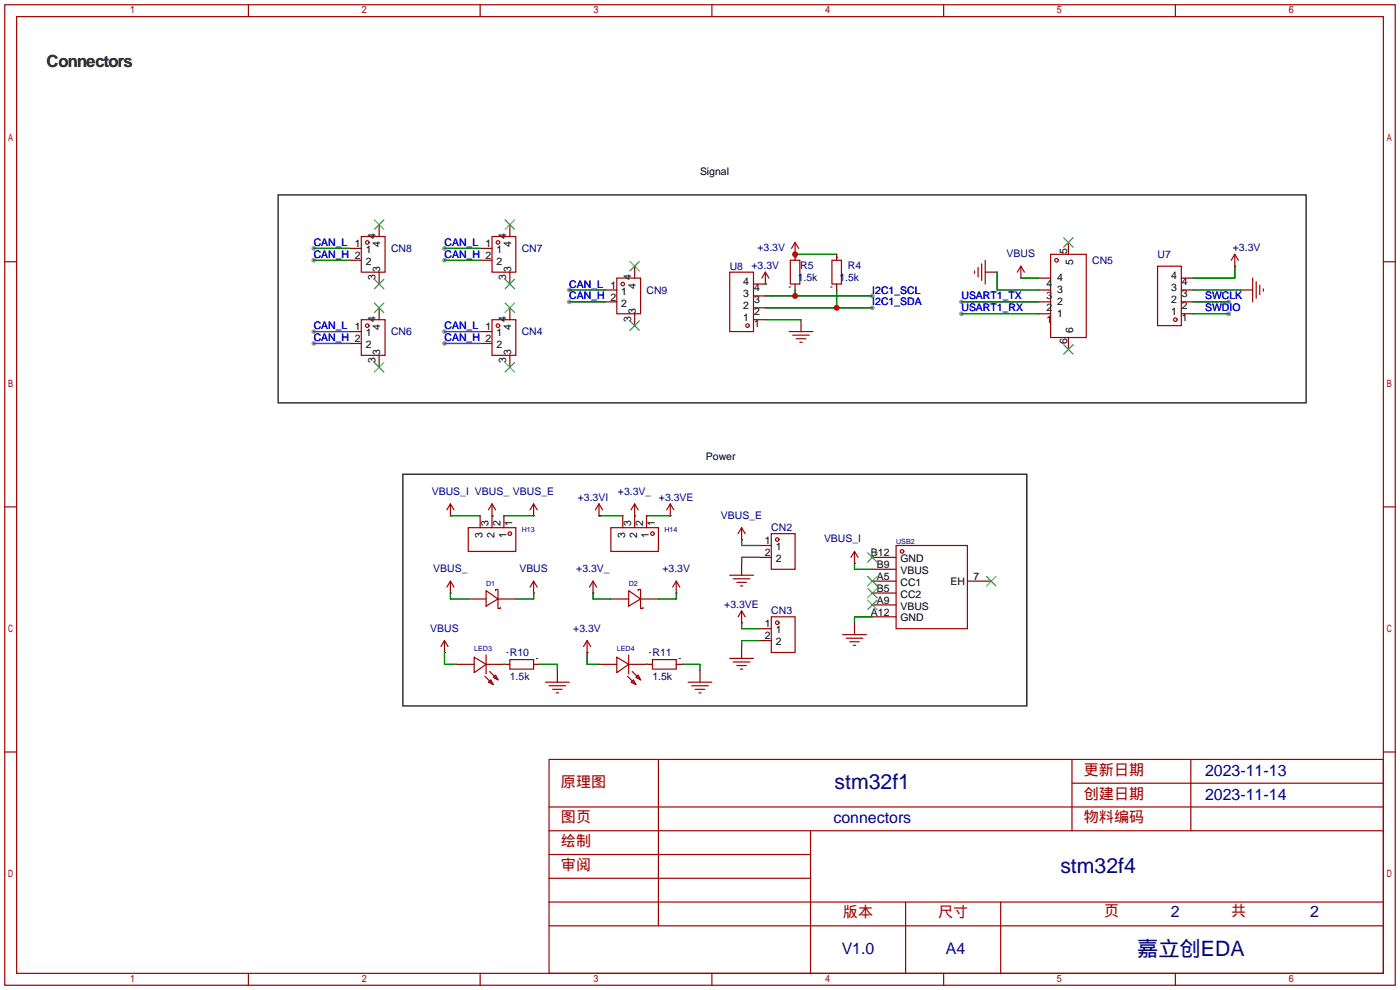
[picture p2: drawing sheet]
<svg xmlns="http://www.w3.org/2000/svg" width="299mm" height="212mm" viewBox="0 0 299 212" stroke-linecap="round" stroke-linejoin="round" font-family="sans-serif">
<g fill="#999">
<circle cx="186.4" cy="65.8" r=".51"/>
<circle cx="186.4" cy="63.2" r=".51"/>
<circle cx="95" cy="73.4" r=".51"/>
<circle cx="95" cy="70.9" r=".51"/>
<circle cx="205.5" cy="64.5" r=".51"/>
<circle cx="205.5" cy="67.1" r=".51"/>
<circle cx="67.1" cy="73.4" r=".51"/>
<circle cx="67.1" cy="70.9" r=".51"/>
<circle cx="95" cy="55.6" r=".51"/>
<circle cx="95" cy="53.1" r=".51"/>
<circle cx="67.1" cy="55.6" r=".51"/>
<circle cx="67.1" cy="53.1" r=".51"/>
<circle cx="262.6" cy="64.5" r=".51"/>
<circle cx="262.6" cy="67.1" r=".51"/>
<circle cx="121.7" cy="64.5" r=".51"/>
<circle cx="121.7" cy="62" r=".51"/>
</g>
<g fill="none" stroke="#a10000" stroke-width=".25">
<path d="M1 1h297.2v209.6h-297.2zM3.6 3.6h292.1v204.4h-292.1zM53.1 1v2.6M102.6 1v2.6M152.1 1v2.6M201.7 1v2.6M251.2 1v2.6M1 55.9h2.6M77.2 50.5h5.1v7.7h-5.1zM105.2 50.5h5v7.7h-5zM131.8 59.4h5.1v7.7h-5.1zM156 58.2h5v12.7h-5z"/>
<path d="M163.6 58.2l.7 1.2M163.6 58.2v2.5M163.6 58.2l-.8 1.2M168.9 55.6h2v5.1h-2zM169.9 51.8l.8 1.3M169.9 51.8v2.6M169.9 51.8l-.7 1.3M177.8 55.6h2v5.1h-2zM208.3 57.9v.5M209 57.2v2M209.8 56.4v3.5M210.6 55.6v5.1"/>
<path d="M218.2 56.9l-.8 1.3M218.2 56.9v2.5M218.2 56.9l.7 1.3M224.5 54.4h7.7v17.7h-7.7zM247.4 56.9h5.1v12.7h-5.1zM263.9 54.4l.8 1.2M263.9 54.4v2.5M263.9 54.4l-.8 1.2M267.7 59.4v5.1M295.7 55.9h2.5M77.2 68.3h5.1v7.6h-5.1zM105.2 68.3h5v7.6h-5z"/>
<path d="M168.7 70.9h5M169.4 71.6h3.6M170.2 72.4h2M170.9 73.2h.5M268.5 60.2v3.6M269.2 61v2M270 61.7v.5M1 108.3h2.6M96.3 107.7l-.8 1.3M96.3 107.7v2.5M96.3 107.7l.7 1.3M100.1 112.8h10.1v5.1h-10.1z"/>
<path d="M105.2 107.7l-.8 1.3M105.2 107.7v2.5M105.2 107.7l.7 1.3M114 107.7l-.7 1.3M114 107.7v2.5M114 107.7l.8 1.3M128 107.7l-.7 1.3M128 107.7v2.5M128 107.7l.8 1.3M130.6 112.8h10.1v5.1h-10.1zM135.6 107.7l.8 1.3M135.6 107.7v2.5"/>
<path d="M135.6 107.7l-.7 1.3M143.3 107.7l-.8 1.3M143.3 107.7v2.5M143.3 107.7l.7 1.3M158.5 112.8v2.5M158.5 112.8l-.8 1.2M158.5 112.8l.8 1.2M164.8 114h5.1v7.7h-5.1zM182.6 117.9l-.7 1.2M182.6 117.9v2.5M182.6 117.9l.8 1.2M191.5 116.6h15.3v17.8h-15.3z"/>
<path d="M295.7 108.3h2.5M95 136.9l-.8 1.3M95 136.9v2.5M95 136.9l.8 1.3M96.3 124.2v2.5M96.3 124.2l-.8 1.3M96.3 124.2l.7 1.3M103.9 126.2l2.5 1.8-2.5 1.5zM103.9 140v4M105.9 126.2v-.2h.5v4h.5v-.2M114 124.2v2.5M114 124.2l-.7 1.3"/>
<path d="M114 124.2l.8 1.3M125.5 136.9l.7 1.3M125.5 136.9v2.5M125.5 136.9l-.8 1.3M126.7 124.2l.8 1.3M126.7 124.2v2.5M126.7 124.2l-.7 1.3M134.4 126.2l2.5 1.8-2.5 1.5zM134.4 140v4M136.4 126.2v-.2h.5v4h.5v-.2M144.5 124.2l.8 1.3M144.5 124.2v2.5"/>
<path d="M144.5 124.2l-.7 1.3M156 122.9h5M156.7 123.7h3.6M157.5 124.5h2M158.2 125.2h.5M158.5 130.6l-.8 1.2M158.5 130.6v2.5M158.5 130.6l.8 1.2M164.8 131.8h5.1v7.6h-5.1zM180.1 135.6h5.1M180.8 136.4h3.6M181.6 137.2h2"/>
<path d="M182.4 137.9h.5M101.3 140.5l2.6 1.5-2.6 1.8zM103.6 144.5l1.8 1.8M104.6 143.5l1.8 1.8M104.9 145.3l.5 1-1-.5zM105.4 144.8l.5-.5 .5 1zM109 141h5v2h-5zM116.6 145.8h5.1M117.3 146.6h3.6M118.1 147.3h2M118.9 148.1h.5M131.8 140.5l2.6 1.5-2.6 1.8z"/>
<path d="M134.1 144.5l1.8 1.8M134.9 145.8l.5-.5 .5 1zM135.1 143.5l1.8 1.8M135.9 144.8l.5-.5 .5 1zM139.4 141h5.1v2h-5.1zM147.1 145.8h5M147.8 146.6h3.6M148.6 147.3h2M149.4 148.1h.5M156 140.7h5M156.7 141.5h3.6M157.5 142.2h2"/>
<path d="M158.2 143h.5M1 160.7h2.6M117.3 162.3h178.4v45.7h-178.4zM117.3 177.5h178.4M117.3 172.5h178.4M140.7 162.3v35.6M173.2 177.5v30.5M229.1 162.3v15.2M229.1 167.4h66.6M254.5 162.3v15.2M295.7 160.7h2.5M117.3 182.6h55.9"/>
<path d="M117.3 197.9h178.4M117.3 192.8h178.4M117.3 187.7h55.9M193.5 192.8v15.2M213.9 192.8v15.2M53.1 208v2.6M102.6 208v2.6M152.1 208v2.6M201.7 208v2.6M251.2 208v2.6"/>
<circle cx="78.5" cy="51.8" r=".38"/>
<circle cx="106.4" cy="51.8" r=".38"/>
<circle cx="225.8" cy="55.6" r=".38"/>
<circle cx="78.5" cy="69.6" r=".38"/>
<circle cx="106.4" cy="69.6" r=".38"/>
<circle cx="133.1" cy="60.7" r=".38"/>
<circle cx="159.8" cy="69.6" r=".38"/>
<circle cx="251.2" cy="68.3" r=".38"/>
<circle cx="109" cy="114" r=".38"/>
<circle cx="139.4" cy="114" r=".38"/>
<circle cx="166.1" cy="115.3" r=".38"/>
<circle cx="192.8" cy="117.9" r=".38"/>
<circle cx="166.1" cy="133.1" r=".38"/>
</g>
<g fill="none" stroke="#008700" stroke-width=".25">
<path d="M67.1 55.6h7.6M67.1 53.1h7.6M95 55.6h7.6M95 53.1h7.6M169.9 54.4h8.9M213.1 58.2v3.8h8.9M218.2 59.4h3.8M263.9 56.9v2.5h-8.9M67.1 73.4h7.6M67.1 70.9h7.6M95 73.4h7.6M95 70.9h7.6"/>
<path d="M121.7 64.5h7.6M121.7 62h7.6M163.6 60.7h.1M163.6 65.8h22.8M163.6 63.2h22.8M163.6 68.3h7.6M169.9 62v1.2M178.8 62v3.8M205.5 64.5h16.5M205.5 67.1h16.5M255 64.5h7.6M255 67.1h7.6"/>
<path d="M255 62h10.2M96.3 110.2h6.3M105.2 110.2h.1M107.7 110.2h6.3M128 110.2h5.1M135.6 110.2h.1M138.2 110.2h5.1M158.5 115.3v1.3h3.8M162.3 119.1h-3.8v1.3M95 139.4v2.6h2.5M96.3 126.7v1.3h3.8M114 126.7v1.3h-3.8"/>
<path d="M125.5 139.4v2.6h2.5M126.7 126.7v1.3h3.9M144.5 126.7v1.3h-3.8M158.5 133.1v1.3h3.8M162.3 136.9h-3.8v1.3M182.6 120.4v1.3h3.8M186.4 131.8h-3.8v1.3M107.7 142h.1M115.3 142h3.8v1.3M138.2 142h.1M145.8 142h3.8v1.3"/>
</g>
<g fill="none" stroke="#870000" stroke-width=".25">
<path d="M74.7 53.1h2.5M74.7 55.6h2.5M81 48v2.5M81 58.2v2.5M102.6 53.1h2.6M102.6 55.6h2.6M109 48v2.5M109 58.2v2.5M135.6 56.9v2.5M169.9 54.4h.1M169.9 54.4v1.2M178.8 54.4v1.2"/>
<path d="M210.6 58.2h2.5M218.2 59.4h.1M222 59.4h2.5M228.3 51.8v2.6M252.5 59.4h2.5M263.9 56.9h.1M74.7 70.9h2.5M74.7 73.4h2.5M81 65.8v2.5M81 75.9v2.6M102.6 70.9h2.6M102.6 73.4h2.6"/>
<path d="M109 65.8v2.5M109 75.9v2.6M129.3 64.5h2.5M129.3 62h2.5M135.6 67.1v2.5M161 68.3h2.6M161 65.8h2.6M161 63.2h2.6M161 60.7h2.6M163.6 60.7h.1M169.9 60.7v1.3M171.2 68.3v2.6"/>
<path d="M178.8 60.7v1.3M222 67.1h2.5M222 64.5h2.5M222 62h2.5M228.3 72.1v2.6M252.5 67.1h2.5M252.5 64.5h2.5M252.5 62h2.5M265.2 62h2.5M96.3 110.2h.1M102.6 110.2v2.6M105.2 110.2h.1"/>
<path d="M105.2 110.2v2.6M107.7 110.2v2.6M114 110.2h.1M128 110.2h.1M133.1 110.2v2.6M135.6 110.2h.1M135.6 110.2v2.6M138.2 110.2v2.6M143.3 110.2h.1M158.5 115.3h.1M162.3 116.6h2.5M162.3 119.1h2.5"/>
<path d="M186.4 119.1h5.1M95 139.4h.1M96.3 126.7h.1M100.1 128h3.8M106.4 128h3.8M114 126.7h.1M125.5 139.4h.1M126.7 126.7h.1M130.6 128h3.8M136.9 128h3.8M144.5 126.7h.1M158.5 133.1h.1"/>
<path d="M158.5 120.4v2.5M158.5 138.2v2.5M162.3 134.4h2.5M162.3 136.9h2.5M182.6 120.4h.1M182.6 133.1v2.5M186.4 124.2h5.1M186.4 131.8h5.1M186.4 129.3h5.1M186.4 126.7h5.1M186.4 121.7h5.1M206.8 124.2h5"/>
<path d="M97.5 142h3.8M103.9 142h5.1M114 142h1.3M119.1 143.3v2.5M128 142h3.8M134.4 142h5M144.5 142h1.3M149.6 143.3v2.5"/>
</g>
<g fill="none" stroke="#3c3" stroke-width=".25">
<path d="M80 59.7l2 2M80 47l2 2M82 59.7l-2 2M82 47l-2 2M107.9 59.7l2.1 2M107.9 47l2.1 2M110 59.7l-2.1 2M110 47l-2.1 2M134.6 55.9l2.1 2M136.7 55.9l-2.1 2M227.3 50.8l2.1 2M229.4 50.8l-2.1 2"/>
<path d="M80 77.5l2 2M80 64.8l2 2M82 77.5l-2 2M82 64.8l-2 2M107.9 77.5l2.1 2M107.9 64.8l2.1 2M110 77.5l-2.1 2M110 64.8l-2.1 2M134.6 68.6l2.1 2M136.7 68.6l-2.1 2M227.3 73.7l2.1 2M229.4 73.7l-2.1 2"/>
<path d="M185.4 118.1l2.1 2M187.5 118.1l-2.1 2M185.4 128.3l2.1 2M185.4 123.2l2.1 2M185.4 125.7l2.1 2.1M187.5 128.3l-2.1 2M187.5 123.2l-2.1 2M187.5 125.7l-2.1 2.1M210.8 123.2l2.1 2M212.9 123.2l-2.1 2"/>
</g>
<path d="M170 55h.1M178.9 55h.1M168.7 61.3h.1M177.6 61.3h.1M108.3 139.5h.1M138.8 139.5h.1M114.7 140.8h.1M145.2 140.8h.1" fill="none" stroke="#000" stroke-width=".21"/>
<path d="M59.4 41.7h219.7v44.4h-219.7zM86.1 101.3h133.4v49.6h-133.4z" fill="none" stroke="#000" stroke-width=".25"/>
<g fill="#c00">
<circle cx="178.8" cy="65.8" r=".63"/>
<circle cx="169.9" cy="54.4" r=".63"/>
<circle cx="169.9" cy="63.2" r=".63"/>
</g>
<g font-size="4.5" fill="#000080">
<text x="178.4" y="168.7">stm32f1</text>
<text x="226.6" y="186.5">stm32f4</text>
<text x="243" y="204.3">嘉立创EDA</text>
</g>
<text font-size="3.6" x="9.9" y="14.2">Connectors</text>
<g font-size="3.4" fill="#000080">
<text x="257.6" y="165.8">2023-11-13</text>
<text x="257.6" y="170.9">2023-11-14</text>
<text x="178.1" y="176">connectors</text>
<text x="250.3" y="196.1">2</text>
<text x="280" y="196.1">2</text>
<text x="179.9" y="203.9">V1.0</text>
<text x="202.1" y="203.9">A4</text>
</g>
<g font-size="3.2" fill="#a00000">
<text x="231.6" y="165.6">更新日期</text>
<text x="119.9" y="168.1">原理图</text>
<text x="231.6" y="170.7">创建日期</text>
<text x="119.9" y="175.7">图页</text>
<text x="231.6" y="175.7">物料编码</text>
<text x="119.9" y="185.9">审阅</text>
<text x="119.9" y="180.8">绘制</text>
<text x="180.2" y="196.1">版本</text>
<text x="200.5" y="196.1">尺寸</text>
<text x="236" y="195.8">页</text>
<text x="263.1" y="195.8">共</text>
</g>
<g font-size="2.2">
<text x="149.6" y="37.3">Signal</text>
<text x="75.8" y="52.8">1</text>
<text x="80.3" y="51" transform="rotate(-90 80.3 51)">4</text>
<text x="81.3" y="52.8" transform="rotate(-90 81.3 52.8)">4</text>
<text x="103.8" y="52.8">1</text>
<text x="108.2" y="51" transform="rotate(-90 108.2 51)">4</text>
<text x="109.2" y="52.8" transform="rotate(-90 109.2 52.8)">4</text>
<text x="78.2" y="54.1">1</text>
<text x="78.2" y="56.6">2</text>
<text x="80.3" y="59.9" transform="rotate(-90 80.3 59.9)">3</text>
<text x="81.3" y="58.1" transform="rotate(-90 81.3 58.1)">3</text>
<text x="106.1" y="54.1">1</text>
<text x="106.1" y="56.6">2</text>
<text x="108.2" y="59.9" transform="rotate(-90 108.2 59.9)">3</text>
<text x="109.2" y="58.1" transform="rotate(-90 109.2 58.1)">3</text>
<text x="134.9" y="59.9" transform="rotate(-90 134.9 59.9)">4</text>
<text x="228.1" y="54.2" transform="rotate(-90 228.1 54.2)">5</text>
<text x="229.3" y="56.5" transform="rotate(-90 229.3 56.5)">5</text>
<text x="250.3" y="59.7">4</text>
<text x="130.5" y="61.7">1</text>
<text x="132.8" y="63">1</text>
<text x="132.8" y="65.5">2</text>
<text x="135.9" y="61.7" transform="rotate(-90 135.9 61.7)">4</text>
<text x="158.9" y="63.5">3</text>
<text x="158.9" y="60.9">4</text>
<text x="161.2" y="64.7">3</text>
<text x="161.2" y="62.2">4</text>
<text x="223.7" y="61.4">4</text>
<text x="223.7" y="64">3</text>
<text x="226" y="60.1">4</text>
<text x="226" y="62.7">3</text>
<text x="226" y="65.2">2</text>
<text x="250.3" y="64.7">2</text>
<text x="250.3" y="62.2">3</text>
<text x="252.6" y="63.5">3</text>
<text x="252.6" y="60.9">4</text>
<text x="75.8" y="70.6">1</text>
<text x="78.2" y="71.9">1</text>
<text x="80.3" y="68.8" transform="rotate(-90 80.3 68.8)">4</text>
<text x="81.3" y="70.6" transform="rotate(-90 81.3 70.6)">4</text>
<text x="103.8" y="70.6">1</text>
<text x="106.1" y="71.9">1</text>
<text x="108.2" y="68.8" transform="rotate(-90 108.2 68.8)">4</text>
<text x="109.2" y="70.6" transform="rotate(-90 109.2 70.6)">4</text>
<text x="134.9" y="68.8" transform="rotate(-90 134.9 68.8)">3</text>
<text x="135.9" y="67" transform="rotate(-90 135.9 67)">3</text>
<text x="158.9" y="68.6">1</text>
<text x="158.9" y="66">2</text>
<text x="161.2" y="69.8">1</text>
<text x="161.2" y="67.3">2</text>
<text x="223.7" y="66.5">2</text>
<text x="223.7" y="69">1</text>
<text x="226" y="67.8">1</text>
<text x="229.3" y="71.2" transform="rotate(-90 229.3 71.2)">6</text>
<text x="250.3" y="67.3">1</text>
<text x="252.6" y="68.6">1</text>
<text x="252.6" y="66">2</text>
<text x="78.2" y="74.4">2</text>
<text x="80.3" y="77.7" transform="rotate(-90 80.3 77.7)">3</text>
<text x="81.3" y="75.9" transform="rotate(-90 81.3 75.9)">3</text>
<text x="106.1" y="74.4">2</text>
<text x="108.2" y="77.7" transform="rotate(-90 108.2 77.7)">3</text>
<text x="109.2" y="75.9" transform="rotate(-90 109.2 75.9)">3</text>
<text x="228.1" y="73.5" transform="rotate(-90 228.1 73.5)">6</text>
<text x="150.9" y="98.3">Power</text>
<text x="104.4" y="112.3" transform="rotate(-90 104.4 112.3)">3</text>
<text x="107" y="112.3" transform="rotate(-90 107 112.3)">2</text>
<text x="109.5" y="112.3" transform="rotate(-90 109.5 112.3)">1</text>
<text x="134.9" y="112.3" transform="rotate(-90 134.9 112.3)">3</text>
<text x="137.4" y="112.3" transform="rotate(-90 137.4 112.3)">2</text>
<text x="140" y="112.3" transform="rotate(-90 140 112.3)">1</text>
<text x="103.1" y="115" transform="rotate(-90 103.1 115)">3</text>
<text x="105.7" y="115" transform="rotate(-90 105.7 115)">2</text>
<text x="108.2" y="115" transform="rotate(-90 108.2 115)">1</text>
<text x="133.6" y="115" transform="rotate(-90 133.6 115)">3</text>
<text x="136.2" y="115" transform="rotate(-90 136.2 115)">2</text>
<text x="138.7" y="115" transform="rotate(-90 138.7 115)">1</text>
<text x="163.5" y="116.3">1</text>
<text x="163.5" y="118.9">2</text>
<text x="165.8" y="117.6">1</text>
<text x="186.1" y="118.9">B12</text>
<text x="165.8" y="120.1">2</text>
<text x="187.4" y="123.9">A5</text>
<text x="187.4" y="121.4">B9</text>
<text x="192.5" y="125.2">CC1</text>
<text x="192.5" y="122.7">VBUS</text>
<text x="192.5" y="120.1">GND</text>
<text x="203.1" y="124.9">EH</text>
<text x="208" y="123.9">7</text>
<text x="186.1" y="131.6">A12</text>
<text x="187.4" y="129">A9</text>
<text x="187.4" y="126.5">B5</text>
<text x="192.5" y="130.3">VBUS</text>
<text x="192.5" y="127.7">CC2</text>
<text x="163.5" y="134.1">1</text>
<text x="163.5" y="136.6">2</text>
<text x="165.8" y="135.4">1</text>
<text x="165.8" y="137.9">2</text>
<text x="192.5" y="132.8">GND</text>
</g>
<g font-size="2.2" fill="#00f">
<text x="67.1" y="52.6">CAN_L</text>
<text x="95" y="52.6">CAN_L</text>
<text x="67.1" y="55.1">CAN_H 2</text>
<text x="95" y="55.1">CAN_H 2</text>
<text x="121.7" y="64">CAN_H 2</text>
<text x="121.7" y="61.5">CAN_L</text>
<text x="186.4" y="65.3">I2C1_SDA</text>
<text x="186.4" y="62.7">I2C1_SCL</text>
<text x="205.5" y="64">USART1_TX</text>
<text x="257.6" y="64">SWCLK</text>
<text x="67.1" y="70.4">CAN_L</text>
<text x="95" y="70.4">CAN_L</text>
<text x="205.5" y="66.5">USART1_RX</text>
<text x="257.6" y="66.5">SWDIO</text>
<text x="67.1" y="72.9">CAN_H 2</text>
<text x="95" y="72.9">CAN_H 2</text>
</g>
<g font-size="2.2" fill="#000080">
<text x="83.6" y="53.8">CN8</text>
<text x="111.5" y="53.8">CN7</text>
<text x="161.9" y="53.7">+3.3V</text>
<text x="263.5" y="53.7">+3.3V</text>
<text x="156" y="57.7">U8</text>
<text x="160.6" y="57.5">+3.3V</text>
<text x="171" y="57.5">R5</text>
<text x="181.2" y="57.5">R4</text>
<text x="215.1" y="55">VBUS</text>
<text x="233.4" y="56.4">CN5</text>
<text x="247.4" y="55.1">U7</text>
<text x="138.2" y="62.7">CN9</text>
<text x="170.5" y="60">1.5k</text>
<text x="179.4" y="60">1.5k</text>
<text x="83.6" y="71.6">CN6</text>
<text x="111.5" y="71.6">CN4</text>
<text x="92.3" y="105.8">VBUS_I VBUS_ VBUS_E</text>
<text x="123.5" y="107">+3.3VI</text>
<text x="132.1" y="105.8">+3.3V_</text>
<text x="140.8" y="107">+3.3VE</text>
<text x="154.1" y="110.8">VBUS_E</text>
<text x="164.8" y="113.5">CN2</text>
<text x="176.1" y="115.9">VBUS_I</text>
<text x="92.6" y="122.3">VBUS_</text>
<text x="111" y="122.3">VBUS</text>
<text x="123.2" y="122.3">+3.3V_</text>
<text x="141.6" y="122.3">+3.3V</text>
<text x="154.8" y="129.9">+3.3VE</text>
<text x="164.8" y="131.3">CN3</text>
<text x="92" y="135">VBUS</text>
<text x="122.5" y="135">+3.3V</text>
<text x="109" y="140.2">R10</text>
<text x="139.4" y="140.2">R11</text>
<text x="109" y="145.3">1.5k</text>
<text x="139.4" y="145.3">1.5k</text>
</g>
<g font-size="1.5" fill="#000080">
<text x="111.5" y="113.7">H13</text>
<text x="142" y="113.7">H14</text>
<text x="191.5" y="116.3">USB2</text>
<text x="103.9" y="125.2">D1</text>
<text x="134.4" y="125.2">D2</text>
<text x="101.3" y="139.1">LED3</text>
<text x="131.8" y="139.1">LED4</text>
</g>
</svg>
